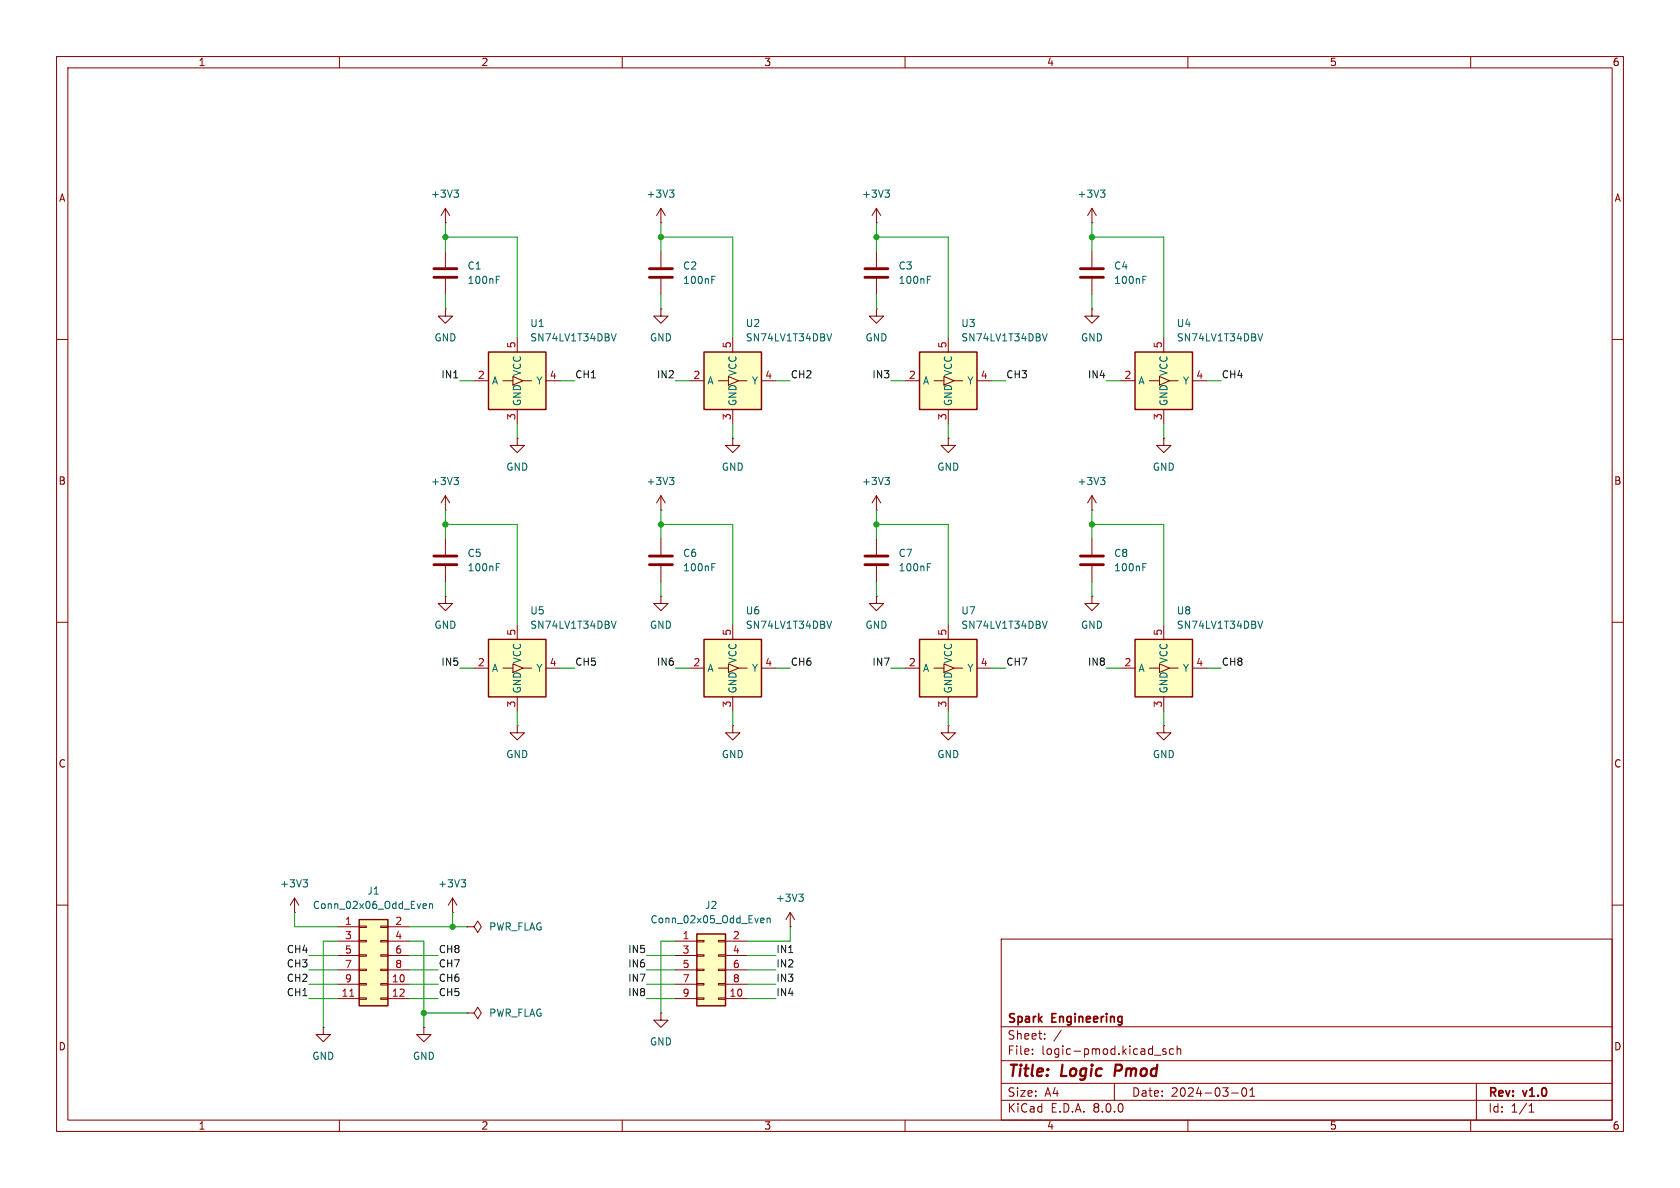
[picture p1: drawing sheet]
<svg xmlns="http://www.w3.org/2000/svg" width="297mm" height="210mm" viewBox="0 0 297 210" stroke-linecap="round" stroke-linejoin="round" font-family="sans-serif">
<g fill="none" stroke="#840000" stroke-width=".18">
<path d="M10 10h277v190h-277zM12 12h273v186h-273zM60 10v2M110 10v2M160 10v2M210 10v2M260 10v2M193 39.4h.1M193 36.8l-.7 1.3M193 36.8v2.6M193 36.8l.8 1.3M10 60h2"/>
<path d="M193 54.6v1.3h1.3l-1.3 1.3-1.2-1.3h1.2M193 54.6h.1M193 44.5v2.7M193 49.3v2.8M285 60h2M193 95.3v2.7M10 110h2M193 100.1v2.8M285 110h2M10 160h2M285 160h2M177 166h108v32h-108z"/>
<path d="M60 198v2M110 198v2M160 198v2M177 194.5h108M177 191.5h108M177 187.5h108M177 181.5h108M182.5 186.3v.1M182.5 185.5v.1M184.7 183.6v.1M184.7 182.8v.1M187.6 182.1l-1.3 2"/>
<path d="M197 191.5v3M204.1 186.5h1.1M206.1 185.5l-.4-.1-.2 .2 .1 .2 .5 .2v.3h-.6M207.5 185.5l-.5-.1-.3 .3v.4l.2 .2h.6M208.1 185.5l.2-.1 .4 .1v.9M208.1 184.9v1.5M210 198v2M217.7 193.2h1.2M219.7 192.4l.2-.1a.81 .81 0 0 1 .6 .6 .81 .81 0 0 1-.3 .8l-.2 .1a.81 .81 0 0 1-.3-1.4zM221 193.8h.8M221 192.7l.4-.4v1.5M260 198v2"/>
<path d="M261 191.5v6.5M270.3 196.6h.9M270.3 195.5l.4-.4v1.5"/>
</g>
<path d="M197.3 188.2l-.3 2" fill="none" stroke="#840000" stroke-width=".4"/>
<path d="M194.6 33.6h.7l-.4 .5M195.1 34.1l.2 .2v.3l-.2 .3M202 49.4h.5M202 48.8h.6M202 99.6h.6M202 100.2h.5" fill="none" stroke="#006464" stroke-width=".18"/>
<path d="M191 49h4.1M191 47.5h4.1M191 99.8h4.1M191 98.3h4.1" fill="none" stroke="#840000" stroke-width=".51"/>
<path d="M162.6 113h10.1v10.2h-10.1z" fill="#ffffc2"/>
<path d="M162.6 113h10.1v10.2h-10.1z" fill="none" stroke="#840000" stroke-width=".25"/>
<g fill="none" stroke="#840000" stroke-width=".18">
<path d="M160 118.1h2.6M165.1 118.1h1.8M166.9 117.3l1.8 .8-1.8 .8zM167.6 110.5v2.5M168.7 118.1h1.5M172.7 118.1h2.6M193 105.4v1.3h1.3l-1.3 1.3-1.2-1.3h1.2M193 105.4h.1M129.5 128.3v1.2h1.3l-1.3 1.3-1.2-1.3h1.2M129.5 128.3h.1M167.6 123.2v2.5M205.7 128.3v1.2h1.3l-1.3 1.3-1.2-1.3h1.2"/>
<path d="M205.7 128.3h.1M116.8 179.1v1.2h1.3l-1.3 1.3-1.2-1.3h1.2M116.8 179.1h.1"/>
</g>
<path d="M184.3 109.8l.4 1.3 .4-1.3" fill="none" stroke="#006464" stroke-width=".18"/>
<path d="M200.7 113h10.1v10.2h-10.1z" fill="#ffffc2"/>
<path d="M200.7 113h10.1v10.2h-10.1z" fill="none" stroke="#840000" stroke-width=".25"/>
<path d="M78.7 95.3v2.7M78.7 105.4v1.3h1.3l-1.3 1.3-1.2-1.3h1.2M78.7 105.4h.1M78.7 100.1v2.8M198.1 118.1h2.6M203.2 118.1h1.8M205 117.3l1.8 .8-1.8 .8zM205.7 110.5v2.5M206.8 118.1h1.5M210.8 118.1h2.6M205.7 123.2v2.5" fill="none" stroke="#840000" stroke-width=".18"/>
<path d="M87.7 99.6h.6M87.7 100.2h.5M222.4 109.8l.4 1.3 .4-1.3" fill="none" stroke="#006464" stroke-width=".18"/>
<path d="M76.7 99.8h4.1M76.7 98.3h4.1" fill="none" stroke="#840000" stroke-width=".51"/>
<path d="M124.5 113h10.1v10.2h-10.1z" fill="#ffffc2"/>
<path d="M124.5 113h10.1v10.2h-10.1z" fill="none" stroke="#840000" stroke-width=".25"/>
<path d="M121.9 118.1h2.6M127 118.1h1.8M128.8 117.3l1.8 .8-1.8 .8zM129.5 110.5v2.5M130.6 118.1h1.5M134.6 118.1h2.6M129.5 123.2v2.5" fill="none" stroke="#840000" stroke-width=".18"/>
<path d="M146.2 109.8l.4 1.3 .4-1.3" fill="none" stroke="#006464" stroke-width=".18"/>
<path d="M162.6 62.2h10.1v10.2h-10.1z" fill="#ffffc2"/>
<path d="M162.6 62.2h10.1v10.2h-10.1z" fill="none" stroke="#840000" stroke-width=".25"/>
<path d="M167.6 59.7v2.5M160 67.3h2.6M165.1 67.3h1.8M166.9 66.5l1.8 .8-1.8 .8zM167.6 72.4v2.5M168.7 67.3h1.5M172.7 67.3h2.6" fill="none" stroke="#840000" stroke-width=".18"/>
<path d="M184.3 59l.4 1.3 .4-1.3" fill="none" stroke="#006464" stroke-width=".18"/>
<path d="M124.5 62.2h10.1v10.2h-10.1z" fill="#ffffc2"/>
<path d="M124.5 62.2h10.1v10.2h-10.1z" fill="none" stroke="#840000" stroke-width=".25"/>
<path d="M116.8 54.6v1.3h1.3l-1.3 1.3-1.2-1.3h1.2M116.8 54.6h.1M116.8 44.5v2.7M116.8 49.3v2.8M129.5 59.7v2.5M121.9 67.3h2.6M127 67.3h1.8M128.8 66.5l1.8 .8-1.8 .8zM129.5 72.4v2.5M130.6 67.3h1.5M134.6 67.3h2.6" fill="none" stroke="#840000" stroke-width=".18"/>
<path d="M125.8 49.4h.5M125.8 48.8h.6M146.2 59l.4 1.3 .4-1.3" fill="none" stroke="#006464" stroke-width=".18"/>
<path d="M114.8 49h4.1M114.8 47.5h4.1" fill="none" stroke="#840000" stroke-width=".51"/>
<path d="M200.7 62.2h10.1v10.2h-10.1z" fill="#ffffc2"/>
<path d="M200.7 62.2h10.1v10.2h-10.1z" fill="none" stroke="#840000" stroke-width=".25"/>
<g fill="none" stroke="#840000" stroke-width=".18">
<path d="M154.9 39.4h.1M154.9 36.8v2.6M154.9 36.8l-.7 1.3M154.9 36.8l.8 1.3M78.7 54.6v1.3h1.3l-1.3 1.3-1.2-1.3h1.2M78.7 54.6h.1M78.7 44.5v2.7M78.7 49.3v2.8M154.9 54.6v1.3h1.3l-1.3 1.3-1.2-1.3h1.2M154.9 54.6h.1M205.7 59.7v2.5M129.5 77.5v1.2h1.3l-1.3 1.3-1.2-1.3h1.2"/>
<path d="M129.5 77.5h.1M167.6 77.5v1.2h1.3l-1.3 1.3-1.2-1.3h1.2M167.6 77.5h.1M198.1 67.3h2.6M203.2 67.3h1.8M205 66.5l1.8 .8-1.8 .8zM205.7 77.5v1.2h1.3l-1.3 1.3-1.2-1.3h1.2M205.7 77.5h.1M205.7 72.4v2.5M206.8 67.3h1.5M210.8 67.3h2.6M154.9 90.2h.1"/>
<path d="M154.9 87.6v2.6M154.9 95.3v2.7M154.9 87.6l-.7 1.3M154.9 87.6l.8 1.3M193 90.2h.1M193 87.6l-.7 1.3M193 87.6v2.6M193 87.6l.8 1.3M154.9 105.4v1.3h1.3l-1.3 1.3-1.2-1.3h1.2M154.9 105.4h.1M154.9 100.1v2.8M167.6 128.3v1.2h1.3l-1.3 1.3-1.2-1.3h1.2"/>
<path d="M167.6 128.3h.1M139.7 163.8h.1M139.7 161.3l-.8 1.3M139.7 161.3v2.5M139.7 161.3l.8 1.3M57.1 181.6v1.3h1.3l-1.3 1.3-1.2-1.3h1.2M57.1 181.6h.1"/>
</g>
<g fill="none" stroke="#006464" stroke-width=".18">
<path d="M156.5 33.6h.7l-.4 .5M157 34.1l.2 .2v.3l-.2 .3M87.7 49.4h.5M87.7 48.8h.6M222.4 59l.4 1.3 .4-1.3M156.5 84.4h.7l-.4 .5M157 84.9l.2 .2v.3l-.2 .3M163.9 99.6h.6M194.6 84.4h.7l-.4 .5M195.1 84.9l.2 .2v.3l-.2 .3M163.9 100.2h.5M141.2 158.1h.8l-.4 .4"/>
<path d="M141.8 158.5l.2 .3v.3l-.2 .2"/>
</g>
<path d="M76.7 49h4.1M76.7 47.5h4.1M152.9 99.8h4.1M152.9 98.3h4.1" fill="none" stroke="#840000" stroke-width=".51"/>
<path d="M123.2 165.1h5.1v12.7h-5.1z" fill="#ffffc2"/>
<g fill="none" stroke="#840000" stroke-width=".18">
<path d="M154.9 44.5v2.7M154.9 49.3v2.8M78.7 90.2h.1M78.7 87.6l-.7 1.3M78.7 87.6v2.6M78.7 87.6l.8 1.3M116.8 95.3v2.7M116.8 105.4v1.3h1.3l-1.3 1.3-1.2-1.3h1.2M116.8 105.4h.1M116.8 100.1v2.8M52.1 158.8l-.8 1.2M52.1 158.8v2.5"/>
<path d="M52.1 158.8l.7 1.2M80 158.8l-.8 1.2M80 158.8v2.5M80 158.8l.8 1.2M52.1 161.3h.1M80 161.3h.1M82.5 179.1h1.3l.7-1 .6 1-.6 1-.7-1M82.5 179.1h.1M82.5 163.8h1.3l.7-1 .6 1-.6 1-.7-1M82.5 163.8h.1M119.4 166.4h3.8M119.4 176.5h3.8"/>
<path d="M119.4 168.9h3.8M119.4 171.5h3.8M119.4 174h3.8M123.2 176.4h1.3v.3h-1.3zM123.2 173.9h1.3v.2h-1.3zM123.2 171.3h1.3v.3h-1.3zM123.2 168.8h1.3v.2h-1.3zM123.2 166.2h1.3v.3h-1.3zM127 176.4h1.3v.3h-1.3zM127 173.9h1.3v.2h-1.3zM127 171.3h1.3v.3h-1.3zM127 168.8h1.3v.2h-1.3z"/>
<path d="M127 166.2h1.3v.3h-1.3zM128.3 166.4h3.8M128.3 176.5h3.8M128.3 168.9h3.8M128.3 171.5h3.8M128.3 174h3.8"/>
</g>
<path d="M123.2 165.1h5.1v12.7h-5.1z" fill="none" stroke="#840000" stroke-width=".25"/>
<g fill="none" stroke="#006464" stroke-width=".18">
<path d="M163.9 49.4h.5M163.9 48.8h.6M80.3 84.4h.7l-.4 .5M80.8 84.9l.2 .2v.3l-.2 .3M125.8 99.6h.6M125.8 100.2h.5M53.6 155.5h.8l-.5 .5M54.1 156l.3 .2v.3l-.3 .3M81.5 155.5h.8l-.4 .5M82.1 156l.2 .2v.3l-.2 .3M134.6 162.3l.4 .1 .1 .2-.6 .1M135 163.1h-.4"/>
<path d="M135.6 162.4l.2-.1 .3 .1 .1 .7M135.6 162.3v.8"/>
</g>
<path d="M152.9 49h4.1M152.9 47.5h4.1M114.8 99.8h4.1M114.8 98.3h4.1" fill="none" stroke="#840000" stroke-width=".51"/>
<path d="M86.4 62.2h10.1v10.2h-10.1z" fill="#ffffc2"/>
<path d="M86.4 62.2h10.1v10.2h-10.1z" fill="none" stroke="#840000" stroke-width=".25"/>
<path d="M91.4 59.7v2.5M83.8 67.3h2.6M88.9 67.3h1.8M90.7 66.5l1.8 .8-1.8 .8zM91.4 72.4v2.5M92.5 67.3h1.5M96.5 67.3h2.6" fill="none" stroke="#840000" stroke-width=".18"/>
<path d="M108.1 59l.4 1.3 .4-1.3" fill="none" stroke="#006464" stroke-width=".18"/>
<path d="M86.4 113h10.1v10.2h-10.1z" fill="#ffffc2"/>
<path d="M86.4 113h10.1v10.2h-10.1z" fill="none" stroke="#840000" stroke-width=".25"/>
<g fill="none" stroke="#840000" stroke-width=".18">
<path d="M91.4 77.5v1.2h1.3l-1.3 1.3-1.2-1.3h1.2M91.4 77.5h.1M116.8 90.2h.1M116.8 87.6l-.7 1.3M116.8 87.6v2.6M116.8 87.6l.8 1.3M83.8 118.1h2.6M88.9 118.1h1.8M90.7 117.3l1.8 .8-1.8 .8zM91.4 110.5v2.5M92.5 118.1h1.5M96.5 118.1h2.6"/>
<path d="M91.4 128.3v1.2h1.3l-1.3 1.3-1.2-1.3h1.2M91.4 128.3h.1M91.4 123.2v2.5"/>
</g>
<path d="M118.4 84.4h.7l-.4 .5M118.9 84.9l.2 .2v.3l-.2 .3M108.1 109.8l.4 1.3 .4-1.3" fill="none" stroke="#006464" stroke-width=".18"/>
<path d="M63.5 162.6h5.1v15.2h-5.1z" fill="#ffffc2"/>
<g fill="none" stroke="#840000" stroke-width=".18">
<path d="M78.7 39.4h.1M78.7 36.8l-.7 1.3M78.7 36.8v2.6M78.7 36.8l.8 1.3M116.8 39.4h.1M116.8 36.8l-.7 1.3M116.8 36.8v2.6M116.8 36.8l.8 1.3M59.7 163.8h3.8M59.7 174h3.8M59.7 176.5h3.8M59.7 166.4h3.8"/>
<path d="M59.7 168.9h3.8M59.7 171.5h3.8M63.5 176.4h1.3v.3h-1.3zM63.5 173.9h1.3v.2h-1.3zM63.5 171.3h1.3v.3h-1.3zM63.5 168.8h1.3v.2h-1.3zM63.5 166.2h1.3v.3h-1.3zM63.5 163.7h1.3v.3h-1.3zM67.3 176.4h1.3v.3h-1.3zM67.3 173.9h1.3v.2h-1.3zM67.3 171.3h1.3v.3h-1.3zM67.3 168.8h1.3v.2h-1.3z"/>
<path d="M67.3 166.2h1.3v.3h-1.3zM67.3 163.7h1.3v.3h-1.3zM68.6 163.8h3.8M68.6 174h3.8M68.6 176.5h3.8M68.6 166.4h3.8M68.6 168.9h3.8M68.6 171.5h3.8M74.9 181.6v1.3h1.3l-1.3 1.3-1.2-1.3h1.2M74.9 181.6h.1"/>
</g>
<path d="M63.5 162.6h5.1v15.2h-5.1z" fill="none" stroke="#840000" stroke-width=".25"/>
<path d="M61.8 176.1h.8" fill="none" stroke="#a90000" stroke-width=".18"/>
<path d="M80.3 33.6h.7l-.4 .5M80.8 34.1l.2 .2v.3l-.2 .3M118.4 33.6h.7l-.4 .5M118.9 34.1l.2 .2v.3l-.2 .3M75 159.8h.3l.1 .3-.6 .1M75.9 159.9l.2-.1h.3l.1 .8M75.9 159.8v.8M75.3 160.5l-.3 .1" fill="none" stroke="#006464" stroke-width=".18"/>
<g fill="none" stroke="#009600" stroke-width=".18">
<path d="M78.7 39.4v5.1M116.8 39.4v5.1M154.9 39.4v5.1M193 39.4v5.1M78.7 41.9h12.7v17.8M78.7 52.1v2.5M116.8 52.1v2.5M116.8 41.9h12.7v17.8M154.9 52.1v2.5M154.9 41.9h12.7v17.8M193 41.9h12.7v17.8M193 52.1v2.5"/>
<path d="M81.3 67.3h2.5M91.4 74.9v2.6M99.1 67.3h2.5M119.4 67.3h2.5M129.5 74.9v2.6M137.2 67.3h2.5M157.5 67.3h2.5M167.6 74.9v2.6M175.3 67.3h2.5M195.6 67.3h2.5M205.7 74.9v2.6M213.4 67.3h2.5"/>
<path d="M78.7 92.7h12.7v17.8M78.7 90.2v5.1M116.8 90.2v5.1M116.8 92.7h12.7v17.8M154.9 92.7h12.7v17.8M154.9 90.2v5.1M193 92.7h12.7v17.8M193 90.2v5.1M78.7 102.9v2.5M81.3 118.1h2.5M99.1 118.1h2.5M116.8 102.9v2.5"/>
<path d="M119.4 118.1h2.5M137.2 118.1h2.5M154.9 102.9v2.5M157.5 118.1h2.5M175.3 118.1h2.5M193 102.9v2.5M195.6 118.1h2.5M213.4 118.1h2.5M91.4 125.7v2.6M129.5 125.7v2.6M167.6 125.7v2.6M205.7 125.7v2.6"/>
<path d="M52.1 161.3v2.5h7.6M54.6 168.9h5.1M54.6 171.5h5.1M54.6 174h5.1M54.6 176.5h5.1M59.7 166.4h-2.6v15.2M72.4 166.4h2.5v15.2M72.4 163.8h10.1M72.4 168.9h5.1M72.4 171.5h5.1M72.4 174h5.1M72.4 176.5h5.1"/>
<path d="M74.9 179.1h7.6M80 161.3v2.5M114.3 168.9h5.1M114.3 171.5h5.1M114.3 174h5.1M114.3 176.5h5.1M119.4 166.4h-2.6v12.7M132.1 168.9h5.1M132.1 171.5h5.1M132.1 174h5.1M132.1 176.5h5.1M139.7 163.8v2.6h-7.6"/>
</g>
<g fill="#009600" stroke="#009600" stroke-width=".18">
<circle cx="78.7" cy="92.7" r=".46"/>
<circle cx="116.8" cy="92.7" r=".46"/>
<circle cx="78.7" cy="41.9" r=".46"/>
<circle cx="116.8" cy="41.9" r=".46"/>
<circle cx="154.9" cy="41.9" r=".46"/>
<circle cx="154.9" cy="92.7" r=".46"/>
<circle cx="80" cy="163.8" r=".46"/>
<circle cx="74.9" cy="179.1" r=".46"/>
<circle cx="193" cy="92.7" r=".46"/>
<circle cx="193" cy="41.9" r=".46"/>
</g>
<g font-size="2.8" fill="#840000">
<text x="178" y="190.9">Title:</text>
<text x="187.7" y="190.9">Logic</text>
<text x="197.9" y="190.9">Pmod</text>
</g>
<g font-size="2.1" fill="#840000">
<text x="178" y="184">Sheet:</text>
<text x="178" y="181.2">Spark</text>
<text x="186" y="181.2">Engineering</text>
<text x="178" y="186.7">File:</text>
<text x="184.1" y="186.7">logic-pmod.kicad_sch</text>
<text x="178" y="196.9">KiCad</text>
<text x="178" y="194.1">Size:</text>
<text x="184.7" y="194.1">A4</text>
<text x="185.7" y="196.9">E.D.A.</text>
<text x="193.3" y="196.9">8.0.0</text>
<text x="200" y="194.1">Date:</text>
<text x="207" y="194.1">2024-03-01</text>
<text x="263" y="194.3">Rev:</text>
<text x="263" y="196.9">Id:</text>
<text x="267.1" y="196.9">1/1</text>
<text x="269.4" y="194.3">v1.0</text>
</g>
<g font-size="1.8" fill="#840000">
<text x="35" y="11.9">1</text>
<text x="85" y="11.9">2</text>
<text x="135" y="11.9">3</text>
<text x="185" y="11.9">4</text>
<text x="235" y="11.9">5</text>
<text x="285" y="11.9">6</text>
<text x="10.3" y="35.9">A</text>
<text x="285.3" y="35.9">A</text>
<text x="10.3" y="85.9">B</text>
<text x="285.3" y="85.9">B</text>
<text x="10.3" y="135.9">C</text>
<text x="285.3" y="135.9">C</text>
<text x="10.3" y="185.9">D</text>
<text x="285.3" y="185.9">D</text>
<text x="35" y="199.9">1</text>
<text x="85" y="199.9">2</text>
<text x="135" y="199.9">3</text>
<text x="185" y="199.9">4</text>
<text x="235" y="199.9">5</text>
<text x="285" y="199.9">6</text>
</g>
<g font-size="1.8" fill="#006464">
<text x="76.1" y="35.2">+3V3</text>
<text x="114.2" y="35.2">+3V3</text>
<text x="152.3" y="35.2">+3V3</text>
<text x="190.4" y="35.2">+3V3</text>
<text x="82.6" y="47.9">C1</text>
<text x="120.7" y="47.9">C2</text>
<text x="158.8" y="47.9">C3</text>
<text x="196.9" y="47.9">C4</text>
<text x="82.6" y="50.4">100nF</text>
<text x="120.7" y="50.4">100nF</text>
<text x="158.8" y="50.4">100nF</text>
<text x="196.9" y="50.4">100nF</text>
<text x="93.6" y="58">U1</text>
<text x="131.7" y="58">U2</text>
<text x="169.8" y="58">U3</text>
<text x="207.9" y="58">U4</text>
<text x="76.7" y="60.6">GND</text>
<text x="93.6" y="60.6">SN74LV1T34DBV</text>
<text x="114.8" y="60.6">GND</text>
<text x="131.7" y="60.6">SN74LV1T34DBV</text>
<text x="152.9" y="60.6">GND</text>
<text x="169.8" y="60.6">SN74LV1T34DBV</text>
<text x="191" y="60.6">GND</text>
<text x="207.9" y="60.6">SN74LV1T34DBV</text>
<text x="86.9" y="68.2">A</text>
<text x="92.3" y="71.9" transform="rotate(-90 92.3 71.9)">GND</text>
<text x="92.3" y="66.6" transform="rotate(-90 92.3 66.6)">VCC</text>
<text x="94.7" y="68.2">Y</text>
<text x="125" y="68.2">A</text>
<text x="130.4" y="71.9" transform="rotate(-90 130.4 71.9)">GND</text>
<text x="130.4" y="66.6" transform="rotate(-90 130.4 66.6)">VCC</text>
<text x="132.8" y="68.2">Y</text>
<text x="163.1" y="68.2">A</text>
<text x="168.5" y="71.9" transform="rotate(-90 168.5 71.9)">GND</text>
<text x="168.5" y="66.6" transform="rotate(-90 168.5 66.6)">VCC</text>
<text x="170.9" y="68.2">Y</text>
<text x="201.2" y="68.2">A</text>
<text x="206.6" y="71.9" transform="rotate(-90 206.6 71.9)">GND</text>
<text x="206.6" y="66.6" transform="rotate(-90 206.6 66.6)">VCC</text>
<text x="209" y="68.2">Y</text>
<text x="89.4" y="83.4">GND</text>
<text x="127.5" y="83.4">GND</text>
<text x="165.6" y="83.4">GND</text>
<text x="203.7" y="83.4">GND</text>
<text x="76.1" y="86">+3V3</text>
<text x="114.2" y="86">+3V3</text>
<text x="152.3" y="86">+3V3</text>
<text x="190.4" y="86">+3V3</text>
<text x="82.6" y="98.7">C5</text>
<text x="82.6" y="101.2">100nF</text>
<text x="120.7" y="98.7">C6</text>
<text x="120.7" y="101.2">100nF</text>
<text x="158.8" y="98.7">C7</text>
<text x="158.8" y="101.2">100nF</text>
<text x="196.9" y="98.7">C8</text>
<text x="196.9" y="101.2">100nF</text>
<text x="76.7" y="111.4">GND</text>
<text x="93.6" y="108.8">U5</text>
<text x="93.6" y="111.4">SN74LV1T34DBV</text>
<text x="114.8" y="111.4">GND</text>
<text x="131.7" y="108.8">U6</text>
<text x="131.7" y="111.4">SN74LV1T34DBV</text>
<text x="152.9" y="111.4">GND</text>
<text x="169.8" y="108.8">U7</text>
<text x="169.8" y="111.4">SN74LV1T34DBV</text>
<text x="191" y="111.4">GND</text>
<text x="207.9" y="108.8">U8</text>
<text x="207.9" y="111.4">SN74LV1T34DBV</text>
<text x="86.9" y="119">A</text>
<text x="92.3" y="117.4" transform="rotate(-90 92.3 117.4)">VCC</text>
<text x="94.7" y="119">Y</text>
<text x="125" y="119">A</text>
<text x="130.4" y="117.4" transform="rotate(-90 130.4 117.4)">VCC</text>
<text x="132.8" y="119">Y</text>
<text x="163.1" y="119">A</text>
<text x="168.5" y="117.4" transform="rotate(-90 168.5 117.4)">VCC</text>
<text x="170.9" y="119">Y</text>
<text x="201.2" y="119">A</text>
<text x="206.6" y="117.4" transform="rotate(-90 206.6 117.4)">VCC</text>
<text x="209" y="119">Y</text>
<text x="92.3" y="122.7" transform="rotate(-90 92.3 122.7)">GND</text>
<text x="130.4" y="122.7" transform="rotate(-90 130.4 122.7)">GND</text>
<text x="168.5" y="122.7" transform="rotate(-90 168.5 122.7)">GND</text>
<text x="206.6" y="122.7" transform="rotate(-90 206.6 122.7)">GND</text>
<text x="89.4" y="134.2">GND</text>
<text x="127.5" y="134.2">GND</text>
<text x="165.6" y="134.2">GND</text>
<text x="203.7" y="134.2">GND</text>
<text x="49.4" y="157.1">+3V3</text>
<text x="55.2" y="160.9">Conn_02x06_Odd_Even</text>
<text x="64.8" y="158.3">J1</text>
<text x="77.4" y="157.1">+3V3</text>
<text x="124.5" y="160.9">J2</text>
<text x="137.1" y="159.6">+3V3</text>
<text x="86.4" y="164.7">PWR_FLAG</text>
<text x="114.9" y="163.4">Conn_02x05_Odd_Even</text>
<text x="86.4" y="179.9">PWR_FLAG</text>
<text x="114.8" y="185">GND</text>
<text x="55.1" y="187.6">GND</text>
<text x="72.9" y="187.6">GND</text>
</g>
<g font-size="1.8" fill="#a90000">
<text x="91.2" y="61.7" transform="rotate(-90 91.2 61.7)">5</text>
<text x="129.3" y="61.7" transform="rotate(-90 129.3 61.7)">5</text>
<text x="167.4" y="61.7" transform="rotate(-90 167.4 61.7)">5</text>
<text x="205.5" y="61.7" transform="rotate(-90 205.5 61.7)">5</text>
<text x="84.4" y="67.1">2</text>
<text x="97.1" y="67.1">4</text>
<text x="122.5" y="67.1">2</text>
<text x="135.2" y="67.1">4</text>
<text x="160.6" y="67.1">2</text>
<text x="173.3" y="67.1">4</text>
<text x="198.7" y="67.1">2</text>
<text x="211.4" y="67.1">4</text>
<text x="91.2" y="74.4" transform="rotate(-90 91.2 74.4)">3</text>
<text x="129.3" y="74.4" transform="rotate(-90 129.3 74.4)">3</text>
<text x="167.4" y="74.4" transform="rotate(-90 167.4 74.4)">3</text>
<text x="205.5" y="74.4" transform="rotate(-90 205.5 74.4)">3</text>
<text x="91.2" y="112.5" transform="rotate(-90 91.2 112.5)">5</text>
<text x="129.3" y="112.5" transform="rotate(-90 129.3 112.5)">5</text>
<text x="167.4" y="112.5" transform="rotate(-90 167.4 112.5)">5</text>
<text x="205.5" y="112.5" transform="rotate(-90 205.5 112.5)">5</text>
<text x="84.4" y="117.9">2</text>
<text x="97.1" y="117.9">4</text>
<text x="122.5" y="117.9">2</text>
<text x="135.2" y="117.9">4</text>
<text x="160.6" y="117.9">2</text>
<text x="173.3" y="117.9">4</text>
<text x="198.7" y="117.9">2</text>
<text x="211.4" y="117.9">4</text>
<text x="91.2" y="125.2" transform="rotate(-90 91.2 125.2)">3</text>
<text x="129.3" y="125.2" transform="rotate(-90 129.3 125.2)">3</text>
<text x="167.4" y="125.2" transform="rotate(-90 167.4 125.2)">3</text>
<text x="205.5" y="125.2" transform="rotate(-90 205.5 125.2)">3</text>
<text x="60.9" y="163.6">1</text>
<text x="60.9" y="166.1">3</text>
<text x="69.8" y="163.6">2</text>
<text x="69.8" y="166.1">4</text>
<text x="120.6" y="166.1">1</text>
<text x="129.5" y="166.1">2</text>
<text x="60.9" y="168.7">5</text>
<text x="60.9" y="171.2">7</text>
<text x="60.9" y="173.7">9</text>
<text x="69.2" y="173.7">10</text>
<text x="69.8" y="168.7">6</text>
<text x="69.8" y="171.2">8</text>
<text x="120.6" y="168.7">3</text>
<text x="120.6" y="171.2">5</text>
<text x="120.6" y="173.7">7</text>
<text x="129.5" y="168.7">4</text>
<text x="129.5" y="171.2">6</text>
<text x="129.5" y="173.7">8</text>
<text x="60.3" y="176.3">11</text>
<text x="69.2" y="176.3">12</text>
<text x="120.6" y="176.3">9</text>
<text x="128.9" y="176.3">10</text>
</g>
<g font-size="1.8" fill="#0f0f0f">
<text x="77.9" y="67">IN1</text>
<text x="101.6" y="67">CH1</text>
<text x="116" y="67">IN2</text>
<text x="139.7" y="67">CH2</text>
<text x="154.1" y="67">IN3</text>
<text x="177.8" y="67">CH3</text>
<text x="192.2" y="67">IN4</text>
<text x="215.9" y="67">CH4</text>
<text x="77.9" y="117.8">IN5</text>
<text x="101.6" y="117.8">CH5</text>
<text x="116" y="117.8">IN6</text>
<text x="139.7" y="117.8">CH6</text>
<text x="154.1" y="117.8">IN7</text>
<text x="177.8" y="117.8">CH7</text>
<text x="192.2" y="117.8">IN8</text>
<text x="215.9" y="117.8">CH8</text>
<text x="50.6" y="173.6">CH2</text>
<text x="50.6" y="171.1">CH3</text>
<text x="50.6" y="168.6">CH4</text>
<text x="77.5" y="171.1">CH7</text>
<text x="77.5" y="168.6">CH8</text>
<text x="77.5" y="173.6">CH6</text>
<text x="111" y="173.6">IN7</text>
<text x="111" y="171.1">IN6</text>
<text x="111" y="168.6">IN5</text>
<text x="137.2" y="173.6">IN3</text>
<text x="137.2" y="168.6">IN1</text>
<text x="137.2" y="171.1">IN2</text>
<text x="50.6" y="176.2">CH1</text>
<text x="77.5" y="176.2">CH5</text>
<text x="111" y="176.2">IN8</text>
<text x="137.2" y="176.2">IN4</text>
</g>
</svg>
